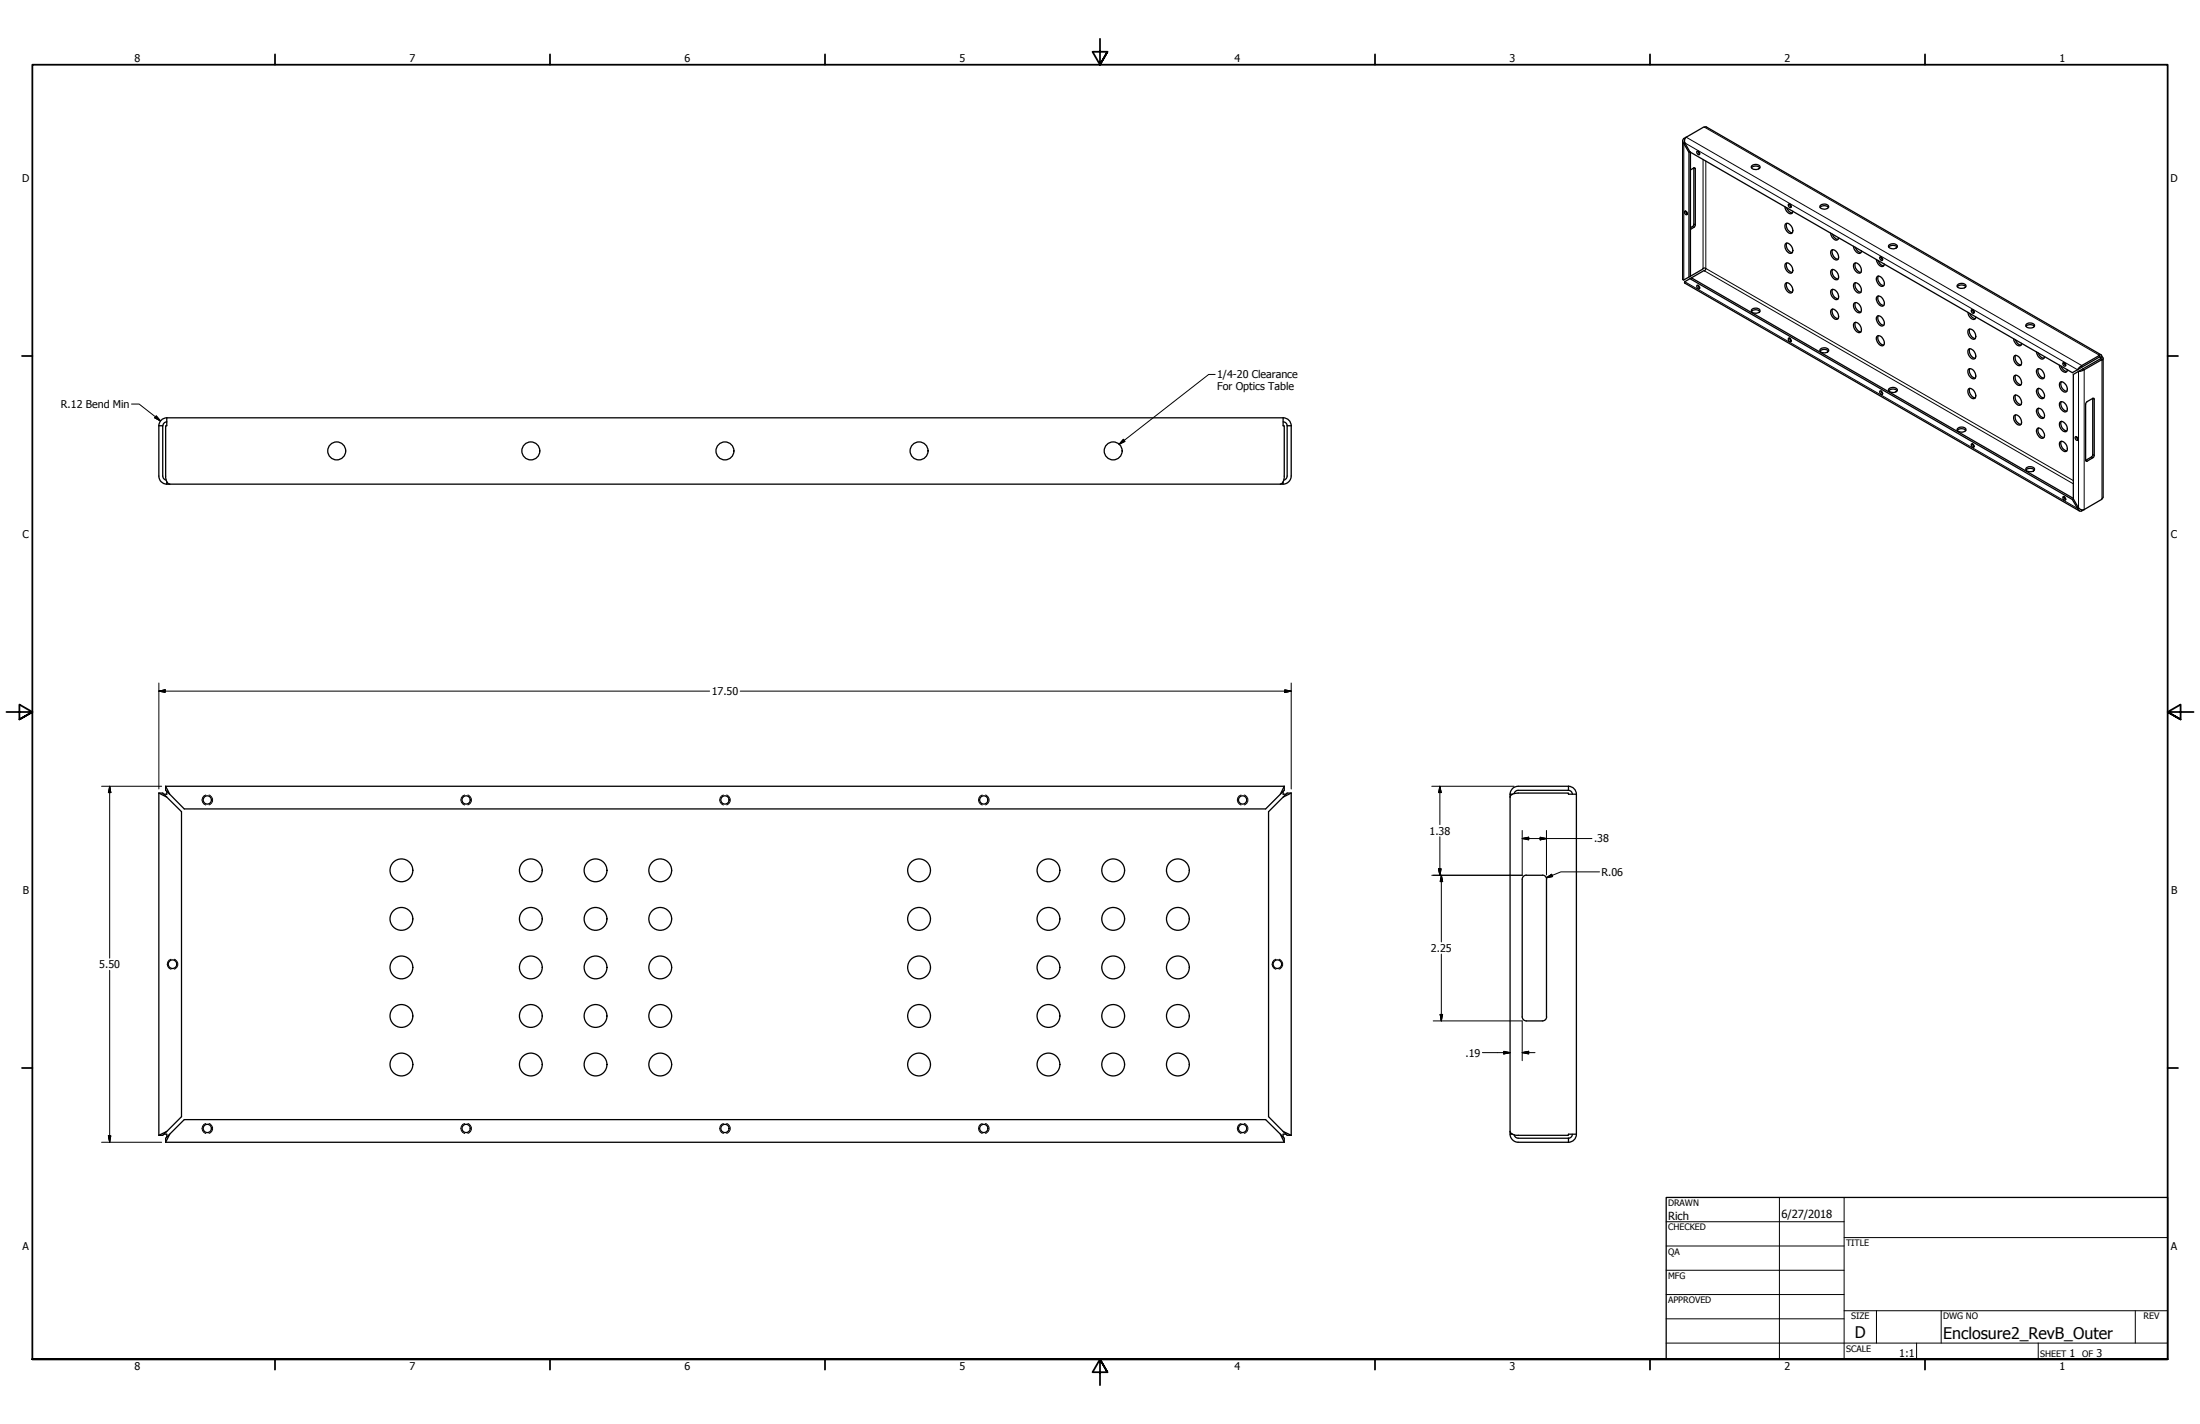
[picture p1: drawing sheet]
<svg xmlns="http://www.w3.org/2000/svg" width="864mm" height="559mm" viewBox="0 0 864 559" stroke-linecap="round" stroke-linejoin="round" font-family="sans-serif">
<!-- layer: Visible (ANSI) -->
<g fill="none" stroke="#000" stroke-width=".51">
<path d="M660.5 55.2v54.5l.5 .2 2.6-1.5M661.4 56.1l-.4 .2 2 3.5 .4-.2M661.4 56.1l2 3.5M661.9 53.8l-.9 .6a1.29 1.29 0 0 0 0 1.9M661.9 53.8a1.85 1.85 0 0 0-.5 2.3M661.9 53.8l7-4h1l154.9 89.5M663 59.8v48.9M663.4 59.6l150.1 86.6 10.7-6.1v-.7M663.6 59.7v48.7M666.2 59.3l.7 .3 .3 .7-.3 .5-.7-.6zM666.6 59.3l.6 1.1M664.9 65.9l.4-.1 .2 .4v22.1l-.3 .8-1.6 .9"/>
<path d="M664.9 65.9v22.3l-.3 .6-1 .6M664.9 65.9l-1.3 .8M687.5 65.2a2.24 2.24 0 0 1 3.4 .1 1.92 1.92 0 0 1-3.3 .6zM687.5 65.8a2.3 2.3 0 0 1 3.3 0M661.7 82.9l.6 1.2a.76 .76 0 0 1-.9-.3 .76 .76 0 0 1 .2-1l.8 1.1M662.1 83.2v.5M700.7 81.1a2.44 2.44 0 0 0 2.8 2.6l.3-.8M700.8 88a2.01 2.01 0 0 1 2.9 2 1.1 1.1 0 0 1-.3 1.5 1.1 1.1 0 0 1-1.5-.3l-1.1-1.6zM701 95.5a2.66 2.66 0 0 1 2.5 3.7 2.37 2.37 0 0 1-2.8-2.9zM701.4 81.5l.9 1.5 1.3 .6M701.4 95.4a2.82 2.82 0 0 0 2.2 3.7M701.4 87.6a2.79 2.79 0 0 0 2.2 3.7"/>
<path d="M702.1 80.1a.74 .74 0 0 1 .9 .4 .74 .74 0 0 1-.4 1l-.5-.5zM702.5 80.1l.6 1.1M702.5 80.3l.6 .6M714.4 81.4a2.3 2.3 0 0 1 3.3 0M714.7 80.5a2.01 2.01 0 0 1 3.2 .7 2.07 2.07 0 0 1-3.5-.1zM718.6 91.4l.3 1.2 .8 1.1a1.06 1.06 0 0 0 1.2 .6 1.06 1.06 0 0 0 .8-1M719 98.1a2.45 2.45 0 0 1 2.3 1.3 2.45 2.45 0 0 1-.1 2.6 2.64 2.64 0 0 1-2.2-3.9zM719.3 91.9l.5 1.1 .9 .7 .8 .2M719.4 98a2.89 2.89 0 0 0 2.1 3.7M727.6 96.6a2.44 2.44 0 0 0 2.8 2.7l.3-.9M728.3 97l.9 1.6 1.3 .5M741.4 97a2.3 2.3 0 0 1 3.3 0"/>
<path d="M741.6 96.1a1.98 1.98 0 0 1 3.2 .7 2.07 2.07 0 0 1-3.5-.2zM663.4 109.3l150.1 86.7M663.6 108.4l4.9-3.1h1.1l-.5 1-.2-.1-4.9 2.8M664 109l-2.6 1.6-.1 .5 154.9 89.4M664 109l149.9 86.6M666.2 112l.7 .3 .3 .7-.3 .4-.7-.6zM666.6 112l.6 1M700.8 103.6a2.01 2.01 0 0 1 2.9 1.9 1.1 1.1 0 0 1-.3 1.5 1.1 1.1 0 0 1-1.5-.3l-1.1-1.5zM701 111.1a2.66 2.66 0 0 1 2.5 3.6 2.37 2.37 0 0 1-2.8-2.9zM701.4 110.9a2.87 2.87 0 0 0 2.2 3.8M701.4 103.2a2.79 2.79 0 0 0 2.2 3.7M719 105.9a2.51 2.51 0 0 1 2.3 1.3 2.51 2.51 0 0 1-.1 2.6 2.71 2.71 0 0 1-2.2-3.9z"/>
<path d="M719 113.7a2.45 2.45 0 0 1 2.3 1.2 2.45 2.45 0 0 1-.1 2.6 2.64 2.64 0 0 1-2.2-3.8zM719.4 105.7a2.84 2.84 0 0 0 2.1 3.8M719.4 113.5a2.89 2.89 0 0 0 2.1 3.8M727.7 103.6a2.01 2.01 0 0 1 2.9 1.9 1.1 1.1 0 0 1-.3 1.5 1.1 1.1 0 0 1-1.5-.3l-1.1-1.5zM728 118.9a2.53 2.53 0 0 1 2.6 3.2l-.2 .4a2.28 2.28 0 0 1-2.8-2.4zM728 111.1a2.66 2.66 0 0 1 2.4 3.6 2.37 2.37 0 0 1-2.8-2.9zM728.3 118.7a2.79 2.79 0 0 0 2.2 3.7M728.3 110.9a2.87 2.87 0 0 0 2.2 3.8M728.3 103.2a2.79 2.79 0 0 0 2.2 3.7M736.5 101.9a2.5 2.5 0 0 0 2.8 2.6l.4-.9M737 108.5a2.66 2.66 0 0 1 2.4 3.6 1.69 1.69 0 0 1-2.4-1.2 1.95 1.95 0 0 1 0-2.4zM737 116.3a2.61 2.61 0 0 1 2.4 3.7 2.45 2.45 0 0 1-2.9-3z"/>
<path d="M737.2 102.2l1 1.6 1.3 .5M737.3 108.3a2.94 2.94 0 0 0 2.2 3.8M737.3 116.1a2.9 2.9 0 0 0 2.2 3.7M738.4 100.8l.5 1.3a.76 .76 0 0 1-.9-.4 .76 .76 0 0 1 .3-.9l.7 1.1M738.4 101l.6 .6M768.3 112.5a2.3 2.3 0 0 1 3.4 0M768.6 111.6a1.93 1.93 0 0 1 3.1 .7 2.15 2.15 0 0 1-3.5-.1zM687.5 121.6a2.24 2.24 0 0 1 3.4 .1 1.92 1.92 0 0 1-3.3 .6zM687.5 122.2a2.3 2.3 0 0 1 3.3 0M702.5 132.7l.6 1.3a.78 .78 0 0 1-1-.4 .78 .78 0 0 1 .2-.9l.6 .3 .2 .7M714.4 137.8a2.3 2.3 0 0 1 3.3 0M714.7 136.9a2.01 2.01 0 0 1 3.2 .7 2.1 2.1 0 0 1-3.5-.1z"/>
<path d="M719 121.4a2.66 2.66 0 0 1 2.5 3.7 2.37 2.37 0 0 1-2.9-2.9zM719.4 121.3a2.84 2.84 0 0 0 2.1 3.7M728 126.6a2.45 2.45 0 0 1 2.3 1.3 2.45 2.45 0 0 1-.2 2.6 2.64 2.64 0 0 1-2.1-3.9zM728.3 126.5a2.87 2.87 0 0 0 2.2 3.7M736.7 132.1a1.48 1.48 0 0 1 2.4 .7l.3 .6a1.24 1.24 0 0 1 .3 1.6 1.24 1.24 0 0 1-1.4 .6l-1.3-1.3a2.18 2.18 0 0 1-.3-2.2zM737 124a2.66 2.66 0 0 1 2.4 3.7 1.69 1.69 0 0 1-2.4-1.2 1.95 1.95 0 0 1 0-2.5zM737.3 123.9a2.94 2.94 0 0 0 2.2 3.7M737.3 131.7a2.9 2.9 0 0 0 2.2 3.7M772.5 122.6a2.44 2.44 0 0 0 2.8 2.6l.3-.8M772.6 129.5a2.01 2.01 0 0 1 2.9 1.9 1.1 1.1 0 0 1-.3 1.6 1.1 1.1 0 0 1-1.5-.3l-1.1-1.6zM772.9 137a2.66 2.66 0 0 1 2.4 3.7 2.37 2.37 0 0 1-2.8-3zM773.2 123l.9 1.5 1.3 .5"/>
<path d="M773.2 136.8a2.94 2.94 0 0 0 2.2 3.8M773.2 129.1a2.99 2.99 0 0 0 2.2 3.7M773.9 121.5l.8 .4 .3 .7-.3 .4-.8-.6zM774.3 121.5l.7 1.1M774.4 121.7l.6 .7M790.4 132.9a2.44 2.44 0 0 0 2.8 2.7l.4-.9M790.8 139.6a2.66 2.66 0 0 1 2.5 3.7 2.37 2.37 0 0 1-2.9-3zM791.1 133.3l1 1.6 1.3 .5M791.2 139.4a2.82 2.82 0 0 0 2.2 3.8M795.3 128.1a2.3 2.3 0 0 1 3.3 0M795.5 127.1a1.98 1.98 0 0 1 3.1 .8 2.09 2.09 0 0 1-3.4-.1zM799.4 138.1l.4 1.2 .7 1a1.06 1.06 0 0 0 1.2 .7 1.06 1.06 0 0 0 .9-1"/>
<path d="M800.1 138.5l1 1.5 1.2 .6M824.2 139.9l.3 .4M738 153.4l.8 .3 .2 .7-.2 .5-.8-.6zM738.4 153.4l.6 1.1M741.4 152.7a2.08 2.08 0 0 1 3.4 .5 2.07 2.07 0 0 1-3.5-.2zM741.4 153.4a2.3 2.3 0 0 1 3.3 0M772.6 145a2.01 2.01 0 0 1 2.9 2 1.1 1.1 0 0 1-.3 1.5 1.1 1.1 0 0 1-1.5-.3l-1.1-1.6zM772.9 152.5a2.66 2.66 0 0 1 2.4 3.7 2.37 2.37 0 0 1-2.8-2.9zM773.2 152.4a2.94 2.94 0 0 0 2.2 3.7M773.2 144.7a2.9 2.9 0 0 0 2.2 3.6M790.6 147.6a2.01 2.01 0 0 1 2.9 2 1.1 1.1 0 0 1-.3 1.5 1.1 1.1 0 0 1-1.5-.3l-1.1-1.6zM790.8 155.1a2.66 2.66 0 0 1 2.5 3.7 2.37 2.37 0 0 1-2.9-2.9z"/>
<path d="M791.2 147.3a2.79 2.79 0 0 0 2.2 3.6M791.2 155a2.87 2.87 0 0 0 2.2 3.8M799.8 152.5a2.66 2.66 0 0 1 2.5 3.7 1.69 1.69 0 0 1-2.5-1.2 1.95 1.95 0 0 1 0-2.5zM799.8 144.8a2.61 2.61 0 0 1 2.5 3.7 2.45 2.45 0 0 1-2.9-3zM800.2 152.4a2.94 2.94 0 0 0 2.1 3.7M800.2 144.7a2.9 2.9 0 0 0 2.1 3.6M808.4 143.3a2.44 2.44 0 0 0 2.8 2.6l.3-.8M808.8 149.9a2.51 2.51 0 0 1 2.3 1.3 2.51 2.51 0 0 1-.1 2.7 2.71 2.71 0 0 1-2.2-4zM808.8 157.7a2.45 2.45 0 0 1 2.3 1.3 2.45 2.45 0 0 1-.1 2.6 2.64 2.64 0 0 1-2.2-3.9zM809.1 143.7l1 1.5 1.2 .6M809.2 149.8a2.82 2.82 0 0 0 2.1 3.7M809.2 157.6a2.87 2.87 0 0 0 2.1 3.8"/>
<path d="M810.3 142.3l.5 1.3a.78 .78 0 0 1-.9-.4 .78 .78 0 0 1 .2-1l.5 .4 .3 .7M810.3 142.5l.5 .6M821.5 156.3h.4l.2 .4v22l-.3 .8-2.5 1.5-.6-.3M821.5 156.3v22.3l-.5 .7-2.3 1.4M821.5 156.3l-2.2 1.3-.6 1v22.1M824.5 140.3l.2 .5M825.1 140l.5 .5-.5 .8-7.5 4.1-1.7 .3M825.1 141.1l-.6-.3-10.6 6.1v48.9M825.1 140l-.4-.8-.7 .1 .2 .1-7 4-1.7 1.7M825.1 140l-.6 .3M825.6 140.7v54.4l-.5 .8-7 4.1M65.5 164h438.2v3.1h.4v19.7a2.91 2.91 0 0 1-1.5 3.2"/>
<path d="M65.5 164v3.1h-.5v19.7a2.83 2.83 0 0 0 1.6 3.2M65.5 165.5l-1.3 .7-.3 .9M65.5 164a3.1 3.1 0 0 0-3.1 3.1M503.7 165.5l.9 .3 .7 1.3M503.7 164a3.1 3.1 0 0 1 3.2 3.1M768.3 168.3a2.24 2.24 0 0 1 3.4 .1 1.96 1.96 0 0 1-3.4 .6zM768.3 168.9a2.3 2.3 0 0 1 3.4 0M774.3 174.2l.6 1.3a.76 .76 0 0 1-.9-.4 .76 .76 0 0 1 .2-1l.8 1.1M790.6 163.2a2.01 2.01 0 0 1 2.9 2 1.1 1.1 0 0 1-.3 1.5 1.1 1.1 0 0 1-1.5-.3l-1.1-1.6zM791.2 162.8a2.79 2.79 0 0 0 2.2 3.7M799.8 168.1a2.66 2.66 0 0 1 2.5 3.7 1.69 1.69 0 0 1-2.5-1.2 1.95 1.95 0 0 1 0-2.5zM799.8 160.3a2.61 2.61 0 0 1 2.5 3.7 2.45 2.45 0 0 1-2.9-3z"/>
<path d="M800.2 168a2.94 2.94 0 0 0 2.1 3.7M800.2 160.2a2.9 2.9 0 0 0 2.1 3.7M808.5 173.5a2.01 2.01 0 0 1 3 2 1.1 1.1 0 0 1-.3 1.6 1.1 1.1 0 0 1-1.6-.4l-1.1-1.6zM808.8 165.5a2.51 2.51 0 0 1 2.3 1.3 2.51 2.51 0 0 1-.1 2.6 2.71 2.71 0 0 1-2.2-3.9zM809.2 165.4a2.82 2.82 0 0 0 2.1 3.7M809.2 173.2a2.87 2.87 0 0 0 2.1 3.7M814.7 171.4l.8 .3 .2 .7-.2 .4-.8-.5zM815.1 171.4l.6 1.1M65.2 188.4a1.67 1.67 0 0 1-1.3-1.6v-19.7h-1.5v19.7a3.1 3.1 0 0 0 3.1 3.2M65.5 189v1M65.5 190h437.1M503.7 189v1h-1.1"/>
<path d="M503.9 188.4a1.67 1.67 0 0 0 1.4-1.6v-19.7h1.6v19.7a3.3 3.3 0 0 1-3.2 3.2M795.3 184.5a2.3 2.3 0 0 1 3.3 0M795.5 183.5a1.98 1.98 0 0 1 3.1 .8 2.09 2.09 0 0 1-3.4-.2zM810.3 194.9l.5 1.3a.82 .82 0 0 1-.9-.4 .82 .82 0 0 1 .2-1l.5 .5 .3 .7M813.9 195.8l-.4 .2 2 3.5 .4-.2M813.9 195.8l2 3.5M815.5 199.5a1.18 1.18 0 0 0 1.7 1l.9-.5M815.9 199.3a2.03 2.03 0 0 0 2.2 .7M62.4 311.2h1.5l7.3 7.3v119.7l-5.7 5.8-3.1 1.5M62.4 311.2l3.1 1.6M62.4 311.2v134.3M65 308.5l1.6 3.2 5.7 5.7h424.5l7.3-7.3v-1.6"/>
<path d="M65 308.5v1.6l1.6 1.6M65 308.5h439.1M65.5 310.6v1.1h-1.1M503.7 310.6v1.1h1.1M504.1 308.5l-1.5 3.2M506.9 311.2l-3.2 1.6-5.7 5.7v119.7l7.3 7.3h1.6M506.9 311.2h-1.6l-1.6 1.6M506.9 311.2v134.3M592.8 311.7h.9M592.8 311.7v132.3M615.7 310.1l.9 .3 .6 1.3M615.7 308.5a3.1 3.1 0 0 1 3.1 3.2"/>
<path d="M615.7 308.5h-19.8a3.1 3.1 0 0 0-3.1 3.2M615.7 308.5v1.6h-19.8a1.7 1.7 0 0 0-1.5 1.3M618.8 311.7v133.4h-3.1v.4h-19.8a2.91 2.91 0 0 1-3.1-1.5M618.8 311.7h-3.1v-.5h-19.8a2.83 2.83 0 0 0-3.1 1.6M599.1 343.5h6.4M599.2 343.4l-1.2 .5-.5 1.2 .1 54.3 .4 .7 .7 .5h6.8l1.1-.5 .5-1.1M605.5 343.4l1.1 .5 .5 1.1M607.1 345.1v53.9M64.4 445.1h1.1v1.1M65 448.2v-1.5l7.3-7.3h424.5l5.8 5.7 1.5 3.1M65 448.2h439.1M65.5 444l-1.6 1.5h-1.5"/>
<path d="M66.6 445.1l-1.6 3.1M502.6 445.1l1.5 1.6v1.5M503.7 444l3.2 1.5M504.8 445.1h-1.1v1.1M592.8 445.1a3.3 3.3 0 0 0 3.1 3.1h19.8M592.8 444v1.1h.9M594.4 445.3a1.67 1.67 0 0 0 1.5 1.4h19.8M615.7 446.7v1.5M617.2 445.1l-.3 .9-1.2 .7M618.8 445.1a3.1 3.1 0 0 1-3.1 3.1"/>
<circle cx="132.2" cy="176.9" r="3.5"/>
<circle cx="208.4" cy="176.9" r="3.5"/>
<circle cx="284.6" cy="176.9" r="3.5"/>
<circle cx="360.8" cy="176.9" r="3.5"/>
<circle cx="437" cy="176.9" r="3.5"/>
<circle cx="81.4" cy="313.9" r="1.62"/>
<circle cx="183" cy="313.9" r="1.62"/>
<circle cx="284.6" cy="313.9" r="1.62"/>
<circle cx="386.2" cy="313.9" r="1.62"/>
<circle cx="487.8" cy="313.9" r="1.62"/>
<circle cx="157.6" cy="341.5" r="4.5"/>
<circle cx="208.4" cy="341.5" r="4.5"/>
<circle cx="233.8" cy="341.5" r="4.5"/>
<circle cx="259.2" cy="341.5" r="4.5"/>
<circle cx="360.8" cy="341.5" r="4.5"/>
<circle cx="411.6" cy="341.5" r="4.5"/>
<circle cx="437" cy="341.5" r="4.5"/>
<circle cx="462.4" cy="341.5" r="4.5"/>
<circle cx="67.7" cy="378.4" r="1.68"/>
<circle cx="157.6" cy="360.6" r="4.5"/>
<circle cx="157.6" cy="379.6" r="4.5"/>
<circle cx="208.4" cy="360.6" r="4.5"/>
<circle cx="208.4" cy="379.6" r="4.5"/>
<circle cx="233.8" cy="379.6" r="4.5"/>
<circle cx="233.8" cy="360.6" r="4.5"/>
<circle cx="259.2" cy="360.6" r="4.5"/>
<circle cx="259.2" cy="379.6" r="4.5"/>
<circle cx="360.8" cy="379.6" r="4.5"/>
<circle cx="360.8" cy="360.6" r="4.5"/>
<circle cx="411.6" cy="360.6" r="4.5"/>
<circle cx="411.6" cy="379.6" r="4.5"/>
<circle cx="437" cy="379.6" r="4.5"/>
<circle cx="437" cy="360.6" r="4.5"/>
<circle cx="462.4" cy="360.6" r="4.5"/>
<circle cx="462.4" cy="379.6" r="4.5"/>
<circle cx="501.4" cy="378.4" r="1.68"/>
<circle cx="157.6" cy="398.7" r="4.5"/>
<circle cx="208.4" cy="398.7" r="4.5"/>
<circle cx="233.8" cy="398.7" r="4.5"/>
<circle cx="259.2" cy="398.7" r="4.5"/>
<circle cx="360.8" cy="398.7" r="4.5"/>
<circle cx="411.6" cy="398.7" r="4.5"/>
<circle cx="437" cy="398.7" r="4.5"/>
<circle cx="462.4" cy="398.7" r="4.5"/>
<circle cx="157.6" cy="417.7" r="4.5"/>
<circle cx="208.4" cy="417.7" r="4.5"/>
<circle cx="233.8" cy="417.7" r="4.5"/>
<circle cx="259.2" cy="417.7" r="4.5"/>
<circle cx="360.8" cy="417.7" r="4.5"/>
<circle cx="411.6" cy="417.7" r="4.5"/>
<circle cx="437" cy="417.7" r="4.5"/>
<circle cx="462.4" cy="417.7" r="4.5"/>
<circle cx="81.4" cy="442.8" r="1.62"/>
<circle cx="183" cy="442.8" r="1.62"/>
<circle cx="284.6" cy="442.8" r="1.62"/>
<circle cx="386.2" cy="442.8" r="1.62"/>
<circle cx="487.8" cy="442.8" r="1.62"/>
</g>
<!-- layer: Hidden Narrow (ANSI) -->
<g fill="none" stroke="#000" stroke-width=".39">
<path d="M80.8 312a2.06 2.06 0 0 0-1.5 1.9 2.06 2.06 0 0 0 1.5 2M82 312a2.02 2.02 0 0 1 1.5 1.9 2.02 2.02 0 0 1-1.5 1.9M182.4 312a2.06 2.06 0 0 0-1.5 1.9 2.06 2.06 0 0 0 1.5 2M183.6 312a2.02 2.02 0 0 1 1.5 1.9 2.02 2.02 0 0 1-1.5 1.9M284 312a2.06 2.06 0 0 0-1.5 1.9 2.06 2.06 0 0 0 1.5 2M285.2 312a2.02 2.02 0 0 1 1.5 1.9 2.02 2.02 0 0 1-1.5 1.9M385.6 312a2.06 2.06 0 0 0-1.5 1.9 2.06 2.06 0 0 0 1.5 2M386.8 312a2.02 2.02 0 0 1 1.5 1.9 2.02 2.02 0 0 1-1.5 1.9M487.2 312a2.06 2.06 0 0 0-1.5 1.9 2.06 2.06 0 0 0 1.5 2M488.4 312a2.02 2.02 0 0 1 1.5 1.9 2.02 2.02 0 0 1-1.5 1.9M67.1 376.4a2.06 2.06 0 0 0-1.4 2 2.06 2.06 0 0 0 1.4 2M68.4 376.4a2.02 2.02 0 0 1 1.4 2 2.02 2.02 0 0 1-1.4 1.9"/>
<path d="M500.8 376.4a2.06 2.06 0 0 0-1.4 2 2.06 2.06 0 0 0 1.4 2M502.1 376.4a2.02 2.02 0 0 1 1.4 2 2.02 2.02 0 0 1-1.4 1.9M80.8 440.9a2.06 2.06 0 0 0-1.5 1.9 2.06 2.06 0 0 0 1.5 2M82 440.9a2.02 2.02 0 0 1 1.5 1.9 2.02 2.02 0 0 1-1.5 2M182.4 440.9a2.06 2.06 0 0 0-1.5 1.9 2.06 2.06 0 0 0 1.5 2M183.6 440.9a2.02 2.02 0 0 1 1.5 1.9 2.02 2.02 0 0 1-1.5 2M284 440.9a2.06 2.06 0 0 0-1.5 1.9 2.06 2.06 0 0 0 1.5 2M285.2 440.9a2.02 2.02 0 0 1 1.5 1.9 2.02 2.02 0 0 1-1.5 2M385.6 440.9a2.06 2.06 0 0 0-1.5 1.9 2.06 2.06 0 0 0 1.5 2M386.8 440.9a2.02 2.02 0 0 1 1.5 1.9 2.02 2.02 0 0 1-1.5 2M487.2 440.9a2.06 2.06 0 0 0-1.5 1.9 2.06 2.06 0 0 0 1.5 2M488.4 440.9a2.02 2.02 0 0 1 1.5 1.9 2.02 2.02 0 0 1-1.5 2"/>
</g>
<!-- layer: Visible Narrow (ANSI) -->
<g fill="none" stroke="#000" stroke-width=".39">
<path d="M661 56.3v53.6M661 54.4l.4 .2M661.4 56.1l154.1 89M661.9 53.8l155.3 89.6v.7M669.1 49.9l154.9 89.4M664.9 65.9l.6 .3M668.5 62.5v42.8M669.6 63.2v42.1l144.3 83.3M664.3 88.9l.6 .3M664.9 87.9l.6 .4M661.4 110.6l154.1 88.9M669.1 106.3l144.8 83.6"/>
<path d="M815.9 145.7v53.6M817.6 144.8l.5 .3v54.9M821.5 156.3l.6 .4M824.2 140.1l.3 .2v.5M825.1 141.3v54.4M821 179.3l.5 .3M821.5 178.4l.6 .3M818.7 180.7l.6 .3M817.2 200.1v.4"/>
</g>
<!-- layer: Border (ANSI) -->
<g fill="none" stroke="#000" stroke-width=".7">
<path d="M431.8 15.2v10.2l-2.9-5.1h5.8l-2.9 5.1 2.9-5.1M107.9 21.3v4.1M215.9 21.3v4.1M323.8 21.3v4.1M539.8 21.3v4.1M647.7 21.3v4.1M755.6 21.3v4.1M8.6 139.7h4.1M850.9 139.7h4.1M2.5 279.4h10.2l-5.1-2.9v5.8l5.1-2.9-5.1 2.9M861.1 279.4h-10.2l5.1-2.9v5.8l-5.1-2.9 5.1 2.9M8.6 419.1h4.1"/>
<path d="M850.9 419.1h4.1M12.7 533.4v-508h838.2v508h-838.2h838.2M107.9 533.4v4.1M215.9 533.4v4.1M323.8 533.4v4.1M434.7 538.5l-2.9-5.1 2.9 5.1h-5.8l2.9-5.1v10.2M539.8 533.4v4.1M647.7 533.4v4.1M755.6 533.4v4.1"/>
</g>
<!-- layer: Title (ANSI) -->
<g fill="none" stroke="#000" stroke-width=".39">
<path d="M654 479.4h69.9M698.5 469.9v63.5M723.9 469.9v63.5M654 488.9h69.9M654 498.5h69.9M723.9 485.6h127M654 508h69.9M654 517.5h69.9M723.9 514.3h127M736.6 514.3v12.7M762 514.3v12.7M838.2 514.3v12.7"/>
<path d="M654 527h196.9M752.3 527v6.4M800.1 527v6.4"/>
</g>
<path d="M654 469.9h196.9v63.5h-196.9z" fill="none" stroke="#000" stroke-width=".51"/>
<!-- layer: Dimension (ANSI) -->
<g fill="none" stroke="#000" stroke-width=".39">
<path d="M51.6 158.6h3l8.4 6.6M61.3 163.2l1.7 2-2.2-1.2zM62.4 271.2l2.4-.5v1zM62.4 271.2h216.2M62.4 268v41.6M290.6 271.2h216.3M504.3 270.7l2.6 .5-2.6 .5zM506.9 268v41.6M39.9 308.5h23.5M43.1 308.5l.4 2.5h-1zM43.1 308.5v67.5M562 308.5h32.4"/>
<path d="M565.2 308.5l.5 2.5h-1zM565.2 308.5v15.1M565.2 328.4v15.1M597.5 329.1l2.6-.6v1.1zM597.5 325.9v17.6h-35.5M597.5 329.1h27.4M604.6 328.5l2.5 .6-2.5 .5zM607.1 325.9v17.4M564.7 340.9h1l-.5 2.6zM565.8 343.5l.5 2.4h-1zM565.8 343.5v26.1M607 344.5l2.1-1.4 .4 .9z"/>
<path d="M627.9 342.1h-15.2l-5.7 2.4M565.8 374.4v26.2M43.1 380.7v67.5M565.3 398.1h1l-.5 2.5zM562.6 400.6h34.9v15.6M581.9 413.1h10.9M590.3 412.6l2.5 .5-2.5 .5zM597.5 413.1l2.6-.5v1zM597.5 413.1h5.1M39.9 448.2h23.5M42.5 445.7h1l-.4 2.5z"/>
</g>
<g fill="#000" stroke="#000" stroke-width=".39">
<path d="M60.8 164l2.2 1.2zM61.3 163.2l1.7 2-2.2-1.2zM62.4 271.2l2.4-.5zM62.4 271.2l2.4-.5v1zM504.3 271.7l2.6-.5zM504.3 270.7l2.6 .5-2.6 .5zM43.1 308.5l.4 2.5zM43.1 308.5l.4 2.5h-1zM565.2 308.5l.5 2.5zM565.2 308.5l.5 2.5h-1zM597.5 329.1l2.6-.6zM597.5 329.1l2.6-.6v1.1z"/>
<path d="M604.6 329.6l2.5-.5zM604.6 328.5l2.5 .6-2.5 .5zM564.7 340.9l.5 2.6zM564.7 340.9h1l-.5 2.6zM565.8 343.5l.5 2.4zM565.8 343.5l.5 2.4h-1zM607 344.5l2.1-1.4zM607 344.5l2.1-1.4 .4 .9zM565.3 398.1l.5 2.5zM565.3 398.1h1l-.5 2.5zM590.3 413.6l2.5-.5zM590.3 412.6l2.5 .5-2.5 .5z"/>
<path d="M597.5 413.1l2.6-.5zM597.5 413.1l2.6-.5v1zM42.5 445.7l.6 2.5zM42.5 445.7h1l-.4 2.5z"/>
</g>
<!-- layer: Symbol (ANSI) -->
<path d="M477 146.9h-2.5l-35.2 27.5M441 172.4l.6 .8-2.3 1.2z" fill="none" stroke="#000" stroke-width=".39"/>
<path d="M441 172.4l-1.7 2zM441 172.4l.6 .8-2.3 1.2z" fill="#000" stroke="#000" stroke-width=".39"/>
<g font-size="6.3">
<text x="728.1" y="524.9">D</text>
<text x="762.8" y="525.4">Enclosure2_RevB_Outer</text>
</g>
<g font-size="4.4">
<text x="654.8" y="478.6">Rich</text>
<text x="699.3" y="478">6/27/2018</text>
</g>
<g font-size="4.2">
<text x="52.8" y="24.4">8</text>
<text x="160.8" y="24.4">7</text>
<text x="268.7" y="24.4">6</text>
<text x="376.7" y="24.4">5</text>
<text x="484.6" y="24.4">4</text>
<text x="592.6" y="24.4">3</text>
<text x="700.5" y="24.4">2</text>
<text x="808.5" y="24.4">1</text>
<text x="8.8" y="71.4">D</text>
<text x="852" y="71.4">D</text>
<text x="477.8" y="148.2">1/4-20 Clearance</text>
<text x="477.8" y="153.2">For Optics Table</text>
<text x="23.9" y="160.1">R.12 Bend Min</text>
<text x="8.9" y="211.1">C</text>
<text x="852.2" y="211.1">C</text>
<text x="279.4" y="272.7">17.50</text>
<text x="561.1" y="327.5">1.38</text>
<text x="625.7" y="330.6">.38</text>
<text x="628.7" y="343.7">R.06</text>
<text x="9" y="350.8">B</text>
<text x="852.2" y="350.8">B</text>
<text x="561.7" y="373.6">2.25</text>
<text x="38.9" y="379.9">5.50</text>
<text x="575.3" y="414.6">.19</text>
<text x="8.9" y="490.5">A</text>
<text x="852.2" y="490.5">A</text>
<text x="745.6" y="532.6">1:1</text>
<text x="812.4" y="532.6">1</text>
<text x="823" y="532.6">3</text>
<text x="52.8" y="537.5">8</text>
<text x="160.8" y="537.5">7</text>
<text x="268.7" y="537.5">6</text>
<text x="376.7" y="537.5">5</text>
<text x="484.6" y="537.5">4</text>
<text x="592.6" y="537.5">3</text>
<text x="700.5" y="537.5">2</text>
<text x="808.5" y="537.5">1</text>
</g>
<g font-size="3.5">
<text x="654.8" y="473.2">DRAWN</text>
<text x="654.8" y="482.8">CHECKED</text>
<text x="724.7" y="488.9">TITLE</text>
<text x="654.8" y="492.3">QA</text>
<text x="654.8" y="501.8">MFG</text>
<text x="654.8" y="511.4">APPROVED</text>
<text x="726.7" y="517.7">SIZE</text>
<text x="762.8" y="517.7">DWG NO</text>
<text x="841.4" y="517.7">REV</text>
<text x="724.7" y="530.4">SCALE</text>
<text x="800.9" y="532.6">SHEET</text>
<text x="817.4" y="532.6">OF</text>
</g>
</svg>
